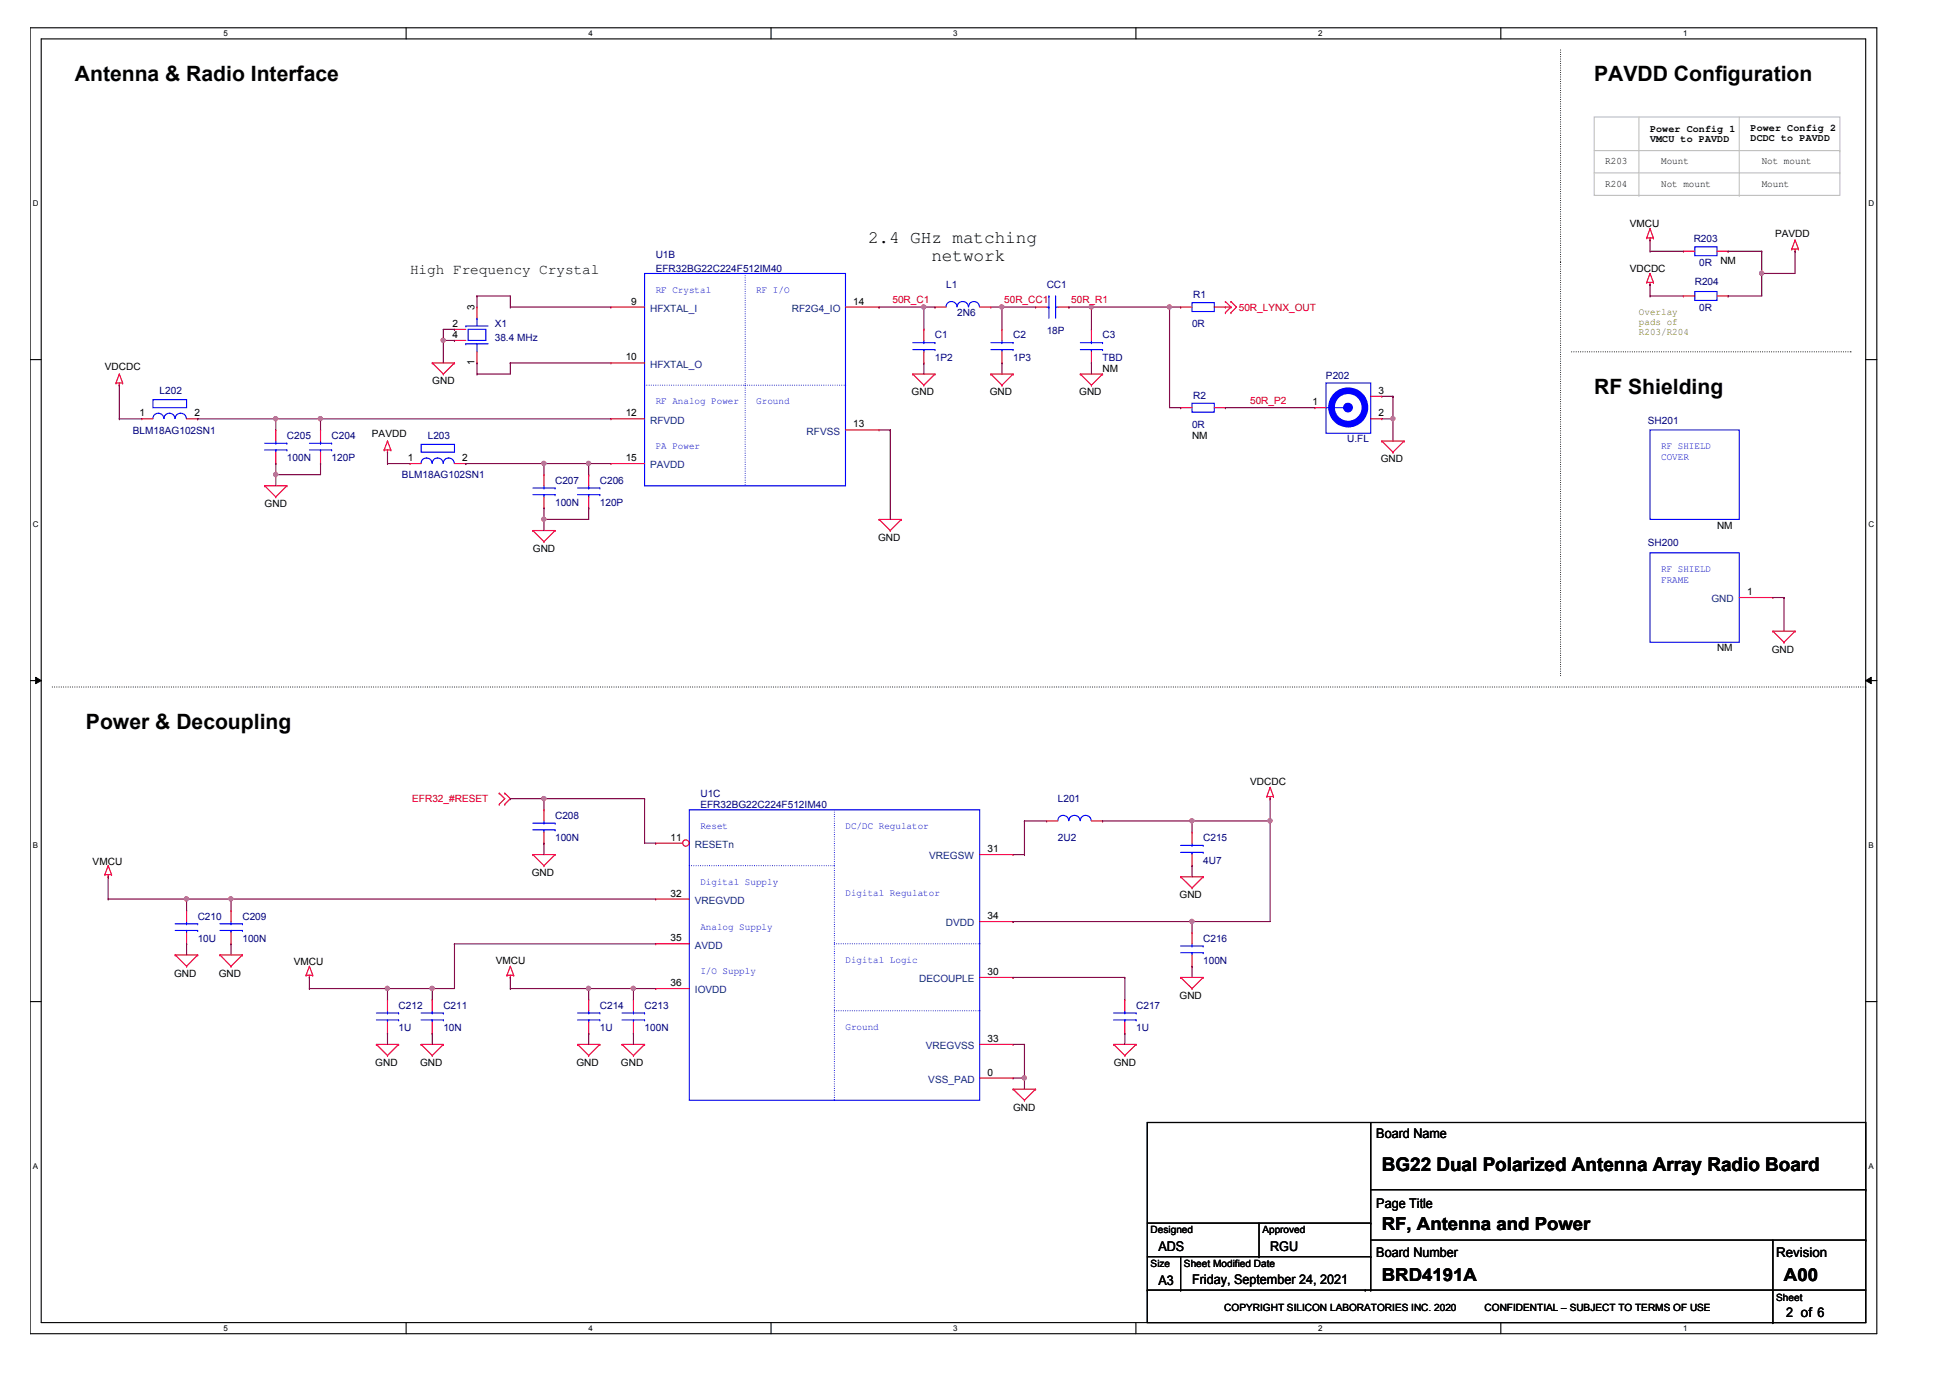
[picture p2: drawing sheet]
<svg xmlns="http://www.w3.org/2000/svg" width="297mm" height="210mm" viewBox="0 0 297 210" stroke-linecap="round" stroke-linejoin="round" font-family="sans-serif">
<path d="M4.6 4.2h281.3v199h-281.3zM6.3 5.9h277.9v195.6h-277.9z" fill="none" stroke="#000" stroke-width=".17"/>
<g fill="#fff">
<path d="M34 4.4h.7v1.4h-.7z"/>
<path d="M34 201.6h.7v1.4h-.7z"/>
</g>
<path d="M61.9 4.2v1.7M61.9 201.5v1.7" fill="none" stroke="#000" stroke-width=".17"/>
<g fill="#fff">
<path d="M89.6 4.4h.7v1.4h-.7z"/>
<path d="M89.6 201.6h.7v1.4h-.7z"/>
</g>
<path d="M117.4 4.2v1.7M117.4 201.5v1.7" fill="none" stroke="#000" stroke-width=".17"/>
<g fill="#fff">
<path d="M145.2 4.4h.7v1.4h-.7z"/>
<path d="M145.2 201.6h.7v1.4h-.7z"/>
</g>
<path d="M173 4.2v1.7M173 201.5v1.7" fill="none" stroke="#000" stroke-width=".17"/>
<g fill="#fff">
<path d="M200.8 4.4h.6v1.4h-.6z"/>
<path d="M200.8 201.6h.6v1.4h-.6z"/>
</g>
<path d="M228.6 4.2v1.7M228.6 201.5v1.7" fill="none" stroke="#000" stroke-width=".17"/>
<g fill="#fff">
<path d="M256.4 4.4h.6v1.4h-.6z"/>
<path d="M256.4 201.6h.6v1.4h-.6z"/>
<path d="M5 30.4h.9v1.3h-.9z"/>
<path d="M284.6 30.4h.9v1.3h-.9z"/>
<path d="M5 79.2h.9v1.4h-.9z"/>
<path d="M284.6 79.2h.9v1.4h-.9z"/>
</g>
<path d="M4.6 54.8h1.7M284.2 54.8h1.7" fill="none" stroke="#000" stroke-width=".17"/>
<g fill="#fff">
<path d="M5 128.1h.8v1.4h-.8z"/>
<path d="M284.6 128.1h.8v1.4h-.8z"/>
</g>
<path d="M4.6 103.7h1.7M284.2 103.7h1.7" fill="none" stroke="#000" stroke-width=".17"/>
<path d="M5.4 103.2l.9 .5-.9 .4zM284.2 103.7l.8-.5v.9z" fill="#000"/>
<path d="M5.4 103.2l.9 .5-.9 .4zM284.2 103.7l.8-.5v.9z" fill="none" stroke="#000" stroke-width=".15"/>
<g fill="#fff">
<path d="M5 177h.8v1.3h-.8z"/>
<path d="M284.6 177h.8v1.3h-.8z"/>
</g>
<g fill="none" stroke="#000" stroke-width=".17">
<path d="M4.6 152.6h1.7M284.2 152.6h1.7M174.8 171h109.4v30.5h-109.4zM208.8 171v25.5M174.8 196.5h.1M174.8 196.5h109.4M174.8 191.4h34M174.8 186.3h34M179.8 196.5h.1M179.8 191.4v5.1M191.8 191.4h.1M191.8 186.3v5.1"/>
<path d="M208 196.5h.1M208.8 196.5h.1M208.8 191.4h.1M208.8 186.3h.1M208.8 181.2h75.4M208.8 188.9h75.4M270.1 188.9v12.6M284.2 181.2h.1M284.2 188.9h.1M270.1 201.5h.1"/>
</g>
<path d="M237.7 7.6v32.4M237.7 40h.1M237.7 40v62.9M239.4 53.6h42.6M282 53.6h.1M8 104.6h276.2M237.7 102.9h.1M284.2 104.6h.1" fill="none" stroke="#000" stroke-width=".17" stroke-dasharray="0 .3"/>
<path d="M242.8 17.8h37.5v12h-37.5zM249.7 17.8v12M264.9 17.8v12M242.8 26.3h37.5M242.8 22.9h37.5M249.7 29.8h.1M264.9 29.8h.1M280.3 26.3h.1M280.3 22.9h.1" fill="none" stroke="#c0c0c0" stroke-width=".17"/>
<g fill="none" stroke="#f00" stroke-width=".17">
<path d="M250.8 36.2h.1M250.8 36.2h1.1M251.3 36.6h.1M251.3 34.8h.1M251.3 36.2v.4M251.3 34.8l-.5 1.4M251.3 34.8l.6 1.4M251.9 36.2h.1M272.9 37.9h.1M272.9 37.9h1.1M273.4 38.3h.1M273.4 36.6h.1"/>
<path d="M273.4 37.9v.4M273.4 36.6l.6 1.3M273.4 36.6l-.5 1.3M274 37.9h.1M17.7 58.3h.1M17.7 58.3h1M18.2 58.7h.1M18.2 57h.1M18.2 58.3v.4M18.2 57l-.5 1.3M18.2 57l.5 1.3M18.7 58.3h.1"/>
<path d="M65.8 55.3h.1M65.8 55.3h3.4M65.8 55.3l1.7 1.7M67.5 57h.1M69.2 55.3h.1M69.2 55.3l-1.7 1.7M139 57h.1M139 57h3.4M139 57l1.7 1.7M140.7 58.7h.1M140.7 50.2h.1M140.7 55.3h.1"/>
<path d="M140.7 50.2v1.7M140.7 53.6v1.7M142.4 57h.1M142.4 57l-1.7 1.7M150.9 57h.1M150.9 57h3.4M150.9 57l1.7 1.7M152.6 58.7h.1M154.3 57h.1M154.3 57l-1.7 1.7M164.6 57h.1M164.6 57h3.4"/>
<path d="M164.6 57l1.7 1.7M166.3 58.7h.1M168 57h.1M168 57l-1.7 1.7M186.7 45.9h.1M186.7 47.6h.1M186.7 45.9l.8 .9M186.7 46.8h.8M187.5 45.9h.1M187.5 47.6h.1M187.5 46.8h.1M187.5 45.9l.9 .9-.9 .8"/>
<path d="M187.5 46.8l-.8 .8M250.8 43h.1M250.8 43h1.1M251.3 43.3h.1M251.3 41.7h.1M251.3 43v.3M251.3 41.7l-.5 1.3M251.3 41.7l.6 1.3M251.9 43h.1M40.3 74h.1M40.3 74h3.4M40.3 74l1.7 1.7"/>
<path d="M42 75.7h.1M43.7 74h.1M43.7 74l-1.7 1.7M58.5 68.5h.1M58.5 68.5h1M59 68.9h.1M59 67.2h.1M59 68.5v.4M59 67.2l-.5 1.3M59 67.2l.5 1.3M59.5 68.5h.1M133.9 79.1h.1"/>
<path d="M133.9 79.1h3.4M133.9 79.1l1.7 1.7M137.3 79.1h.1M137.3 79.1l-1.7 1.7M210.5 67.2h.1M210.5 67.2h3.4M210.5 67.2l1.7 1.7M212.2 68.9h.1M213.9 67.2h.1M213.9 67.2l-1.7 1.7M81.2 80.8h.1M81.2 80.8h3.4"/>
<path d="M81.2 80.8l1.7 1.7M82.9 82.5h.1M84.6 80.8h.1M84.6 80.8l-1.7 1.7M135.6 80.8h.1M270.1 96.1h.1M270.1 96.1h3.3M270.1 96.1l1.7 1.7M271.8 97.8h.1M273.4 96.1h.1M273.4 96.1l-1.6 1.7M193.5 119.9h.1"/>
<path d="M193.5 119.9l-.5 1.4M193.5 119.9l.5 1.4M16 133.2h.1M16 133.2h1M16.5 133.6h.1M16.5 131.9h.1M16.5 133.2v.4M16.5 131.9l-.5 1.3M16.5 131.9l.5 1.3M17 133.2h.1M76 120.8h.1M76 122.5h.1"/>
<path d="M76 120.8l.9 .9-.9 .8M76.9 120.8h.1M76.9 122.5h.1M76.9 120.8l.8 .9-.8 .8M81.2 130.2h.1M81.2 130.2h3.4M81.2 130.2l1.7 1.7M82.9 131.9h.1M84.6 130.2h.1M84.6 130.2l-1.7 1.7M179.8 133.6h.1M179.8 133.6h3.5"/>
<path d="M179.8 133.6l1.8 1.7M181.6 135.3h.1M183.3 133.6h.1M183.3 133.6l-1.7 1.7M193 121.3h.1M193 121.3h1M193.5 121.7h.1M193.5 121.3v.4M194 121.3h.1M26.7 145.5h.1M26.7 145.5h3.4M26.7 145.5l1.7 1.7"/>
<path d="M28.4 147.2h.1M30.1 145.5h.1M30.1 145.5l-1.7 1.7M33.5 145.5h.1M33.5 145.5h3.4M33.5 145.5l1.7 1.7M35.2 147.2h.1M36.9 145.5h.1M36.9 145.5l-1.7 1.7M46.6 148.5h.1M46.6 148.5h1M47.1 148.9h.1"/>
<path d="M47.1 147.2h.1M47.1 148.5v.4M47.1 147.2l-.5 1.3M47.1 147.2l.5 1.3M47.6 148.5h.1M57.3 159.1h.1M57.3 159.1h3.4M57.3 159.1l1.7 1.7M60.7 159.1h.1M60.7 159.1l-1.7 1.7M64.1 159.1h.1M64.1 159.1h3.4"/>
<path d="M64.1 159.1l1.7 1.7M67.5 159.1h.1M67.5 159.1l-1.7 1.7M77.2 148.5h.1M77.2 148.5h1M77.7 148.9h.1M77.7 147.2h.1M77.7 148.5v.4M77.7 147.2l-.5 1.3M77.7 147.2l.5 1.3M78.2 148.5h.1M88 159.1h.1"/>
<path d="M88 159.1h3.4M88 159.1l1.7 1.7M91.4 159.1h.1M91.4 159.1l-1.7 1.7M94.8 159.1h.1M94.8 159.1h3.4M94.8 159.1l1.7 1.7M98.2 159.1h.1M98.2 159.1l-1.7 1.7M169.6 159.1h.1M169.6 159.1h3.5M169.6 159.1l1.7 1.7"/>
<path d="M173.1 159.1h.1M173.1 159.1l-1.8 1.7M179.8 148.9h.1M179.8 148.9h3.5M179.8 148.9l1.8 1.7M181.6 150.6h.1M183.3 148.9h.1M183.3 148.9l-1.7 1.7M59 160.8h.1M65.8 160.8h.1M89.7 160.8h.1M96.5 160.8h.1"/>
<path d="M154.3 165.9h.1M154.3 165.9h3.4M154.3 165.9l1.8 1.7M156.1 167.6h.1M157.7 165.9h.1M157.7 165.9l-1.6 1.7M171.3 160.8h.1"/>
</g>
<path d="M139 52.2h3.4M139 53.3h3.4M140.7 53.3h.1M140.7 52.2h.1M140.7 51.9v.3M140.7 53.3v.3M142.4 52.2h.1M142.4 53.3h.1M105 123.4h44.2v44.2h-44.2z" fill="none" stroke="#00f" stroke-width=".17"/>
<path d="M105 131.9h22.1M127.1 131.9h.1M127.1 123.4v44.2M127.1 154h22.1M127.1 143.8h22.1M149.2 154h.1M149.2 143.8h.1M127.1 167.6h.1" fill="none" stroke="#00f" stroke-width=".17" stroke-dasharray="0 .3"/>
<circle cx="104.5" cy="128.4" r=".49" fill="#fff"/>
<g fill="none" stroke="#f00" stroke-width=".17">
<path d="M69.2 50.2h.1M69.2 51.9h.1M69.2 50.2h1.8M69.2 51.9h1.8M72.7 46.8h.1M72.7 55.3h.1M72.7 46.8v1.7M72.7 53.6v1.7M21.6 63.8h.1M21.6 63.8h1.7M28.4 63.8h1.7M30.1 63.8h.1"/>
<path d="M42 65.5h.1M42 70.6h.1M42 65.5v1.7M42 68.9v1.7M62.5 70.6h.1M62.5 70.6h1.6M69.2 70.6h1.8M71 70.6h.1M82.9 72.3h.1M82.9 77.4h.1M82.9 72.3v1.7M82.9 75.7v1.7"/>
<path d="M89.7 72.3h.1M89.7 77.4h.1M89.7 72.3v1.7M89.7 75.7v1.7M179.8 62.1h.1M179.8 62.1h1.8M185 62.1h1.7M186.7 62.1h.1M35.2 138.7h.1M35.2 138.7v1.7M99.9 128.4h.1M99.9 136.9h.1"/>
<path d="M99.9 128.4h4.1M99.9 136.9h5.1M149.2 130.2h5.1M154.3 130.2h.1M35.2 143.8h.1M35.2 142.1v1.7M99.9 150.6h.1M99.9 143.8h.1M99.9 150.6h5.1M99.9 143.8h5.1M149.2 140.4h5.1M149.2 148.9h5.1"/>
<path d="M149.2 159.1h5.1M154.3 140.4h.1M154.3 148.9h.1M154.3 159.1h.1M181.6 142.1h.1M181.6 147.2h.1M181.6 142.1v1.7M181.6 145.5v1.7M149.2 164.2h5.1M154.3 164.2h.1"/>
<circle cx="104.5" cy="128.4" r=".49"/>
</g>
<g fill="none" stroke="#00f" stroke-width=".17">
<path d="M71 49.7h.1M71 52.4h.1M71 49.7h3.4M71 52.4h3.4M71.3 50.2h2.7v1.7h-2.7zM72.7 48.5h.1M72.7 52.4h.1M72.7 48.5v1.2M72.7 52.4v1.2M23.3 60.9h5.1v1.2h-5.1zM23.3 63.8a.83 .83 0 0 1 .8-.9 .83 .83 0 0 1 .8 .9M25 63.8a.83 .83 0 0 1 .8-.9 .83 .83 0 0 1 .8 .9"/>
<path d="M26.7 63.8a.85 .85 0 0 1 .8-.9 .85 .85 0 0 1 .9 .9M40.3 67.5h3.4M40.3 68.5h3.4M42 68.5h.1M42 67.5h.1M42 67.2v.3M42 68.5v.4M43.7 67.5h.1M43.7 68.5h.1M64.1 67.7h5.1v1.2h-5.1zM64.1 70.6a.83 .83 0 0 1 .9-.8 .83 .83 0 0 1 .8 .8M65.8 70.6a.83 .83 0 0 1 .9-.8 .83 .83 0 0 1 .8 .8"/>
<path d="M67.5 70.6a.83 .83 0 0 1 .9-.8 .83 .83 0 0 1 .8 .8M81.2 74.3h3.4M81.2 75.4h3.4M82.9 75.4h.1M82.9 74.3h.1M82.9 74v.3M82.9 75.4v.3M84.6 74.3h.1M84.6 75.4h.1M88 74.3h3.4M88 75.4h3.4M89.7 75.4h.1"/>
<path d="M89.7 74.3h.1M89.7 74v.3M89.7 75.4v.3M91.4 74.3h.1M91.4 75.4h.1M181.6 61.4h3.4v1.4h-3.4zM33.5 140.7h3.4M33.5 141.7h3.4M35.2 141.7h.1M35.2 140.7h.1M35.2 140.4v.3M35.2 141.7v.4"/>
<path d="M36.9 140.7h.1M36.9 141.7h.1M179.8 144.1h3.5M179.8 145.1h3.5M181.6 145.1h.1M181.6 144.1h.1M181.6 143.8v.3M181.6 145.1v.4M183.3 144.1h.1M183.3 145.1h.1"/>
</g>
<circle cx="205.4" cy="62.1" r="2.55" fill="none" stroke="#00f" stroke-width="1"/>
<circle cx="205.3" cy="62.1" r=".66" fill="#00f"/>
<g fill="none" stroke="#00f" stroke-width=".17">
<path d="M202 58.3h6.8v7.7h-6.8zM202 62.1h2.7M204.7 62.1h.1"/>
<circle cx="205.3" cy="62.1" r=".66"/>
</g>
<path d="M205 64.6h.7v.4h-.7z" fill-rule="evenodd" fill="#00f"/>
<path d="M205 64.6h.7v.4h-.7z" fill="none" stroke="#00f" stroke-width=".17"/>
<path d="M205 59.2h.7v.3h-.7z" fill-rule="evenodd" fill="#00f"/>
<g fill="none" stroke="#00f" stroke-width=".17">
<path d="M258.2 37.6h3.3v1.3h-3.3zM98.2 41.7h30.6v32.3h-30.6zM144.1 46.7a.83 .83 0 0 1 .8-.8 .83 .83 0 0 1 .9 .8M145.8 46.7a.85 .85 0 0 1 .9-.8 .85 .85 0 0 1 .8 .8M147.5 46.7a.83 .83 0 0 1 .9-.8 .83 .83 0 0 1 .8 .8M150.9 52.2h3.4M150.9 53.3h3.4M152.6 53.3h.1M152.6 52.2h.1M152.6 51.9v.3M152.6 53.3v.3M154.3 52.2h.1"/>
<path d="M154.3 53.3h.1M159.4 46.8h.4M159.8 45.1h.1M159.8 46.8h.1M159.8 45.1v3.4M160.8 45.1h.1M160.8 46.8h.1M160.8 45.1v3.4M160.8 46.8h.3M164.6 52.2h3.4M164.6 53.3h3.4M166.3 53.3h.1"/>
<path d="M166.3 52.2h.1M166.3 51.9v.3M166.3 53.3v.3M168 52.2h.1M168 53.3h.1M181.6 46.1h3.4v1.4h-3.4zM205 59.2h.7v.3h-.7zM258.2 44.4h3.3v1.4h-3.3zM47.1 67.5h3.4M47.1 68.5h3.4M48.8 68.5h.1M48.8 67.5h.1"/>
<path d="M48.8 67.2v.3M48.8 68.5v.4M50.5 67.5h.1M50.5 68.5h.1M251.3 65.5h13.6v13.6h-13.6zM251.3 84.2h13.6v13.6h-13.6zM81.2 125.4h3.4M81.2 126.4h3.4M82.9 126.4h.1M82.9 125.4h.1M82.9 125.1v.3M82.9 126.4v.3"/>
<path d="M84.6 125.4h.1M84.6 126.4h.1M161.1 125a.83 .83 0 0 1 .9-.8 .83 .83 0 0 1 .8 .8M162.8 125a.85 .85 0 0 1 .9-.8 .85 .85 0 0 1 .8 .8M164.6 125a.83 .83 0 0 1 .8-.8 .83 .83 0 0 1 .8 .8M179.8 128.8h3.5M179.8 129.8h3.5M181.6 129.8h.1M181.6 128.8h.1M181.6 128.4v.4M181.6 129.8v.4M183.3 128.8h.1"/>
<path d="M183.3 129.8h.1M26.7 140.7h3.4M26.7 141.7h3.4M28.4 141.7h.1M28.4 140.7h.1M28.4 140.4v.3M28.4 141.7v.4M30.1 140.7h.1M30.1 141.7h.1M57.3 154.3h3.4M57.3 155.4h3.4M59 155.4h.1"/>
<path d="M59 154.3h.1M59 154v.3M59 155.4v.3M60.7 154.3h.1M60.7 155.4h.1M64.1 154.3h3.4M64.1 155.4h3.4M65.8 155.4h.1M65.8 154.3h.1M65.8 154v.3M65.8 155.4v.3M67.5 154.3h.1"/>
<path d="M67.5 155.4h.1M88 154.3h3.4M88 155.4h3.4M89.7 155.4h.1M89.7 154.3h.1M89.7 154v.3M89.7 155.4v.3M91.4 154.3h.1M91.4 155.4h.1M94.8 154.3h3.4M94.8 155.4h3.4M96.5 155.4h.1"/>
<path d="M96.5 154.3h.1M96.5 154v.3M96.5 155.4v.3M98.2 154.3h.1M98.2 155.4h.1M169.6 154.3h3.5M169.6 155.4h3.5M171.3 155.4h.1M171.3 154.3h.1M171.3 154v.3M171.3 155.4v.3M173.1 154.3h.1"/>
<path d="M173.1 155.4h.1"/>
</g>
<g fill="none" stroke="#f00" stroke-width=".17">
<path d="M256.4 38.3h.1M256.4 38.3h1.8M261.5 38.3h1.7M263.2 38.3h.1M93.1 46.8h.1M93.1 55.3h.1M93.1 46.8h5.1M93.1 55.3h5.1M128.8 46.8h5.1M133.9 46.8h.1M142.4 46.8h.1M142.4 46.8h1.7"/>
<path d="M149.2 46.8h1.7M150.9 46.8h.1M152.6 50.2h.1M152.6 55.3h.1M152.6 50.2v1.7M152.6 53.6v1.7M157.7 46.8h.1M157.7 46.8h1.7M161.1 46.8h1.7M162.8 46.8h.1M166.3 50.2h.1M166.3 55.3h.1"/>
<path d="M166.3 50.2v1.7M166.3 53.6v1.7M179.8 46.8h.1M179.8 46.8h1.8M185 46.8h1.7M186.7 46.8h.1M256.4 45.1h.1M256.4 45.1h1.8M261.5 45.1h1.7M263.2 45.1h.1M48.8 65.5h.1M48.8 70.6h.1"/>
<path d="M48.8 65.5v1.7M48.8 68.9v1.7M93.1 63.8h.1M93.1 70.6h.1M93.1 63.8h5.1M93.1 70.6h5.1M128.8 65.5h5.1M133.9 65.5h.1M200.3 62.1h.1M200.3 62.1h1.7M208.8 60.4h1.7M208.8 63.8h1.7"/>
<path d="M210.5 60.4h.1M210.5 63.8h.1M264.9 91h5.2M270.1 91h.1M28.4 138.7h.1M28.4 138.7v1.7M82.9 123.4h.1M82.9 128.4h.1M82.9 123.4v1.7M82.9 126.7v1.7M159.4 125.1h.1M159.4 125.1h1.7"/>
<path d="M166.3 125.1h1.7M168 125.1h.1M181.6 126.7h.1M181.6 131.9h.1M181.6 126.7v1.7M181.6 130.2v1.7M28.4 143.8h.1M28.4 142.1v1.7M59 152.3h.1M59 157.4h.1M59 152.3v1.7M59 155.7v1.7"/>
<path d="M65.8 152.3h.1M65.8 157.4h.1M65.8 152.3v1.7M65.8 155.7v1.7M89.7 152.3h.1M89.7 157.4h.1M89.7 152.3v1.7M89.7 155.7v1.7M96.5 152.3h.1M96.5 157.4h.1M96.5 152.3v1.7M96.5 155.7v1.7"/>
<path d="M171.3 152.3h.1M171.3 157.4h.1M171.3 152.3v1.7M171.3 155.7v1.7"/>
</g>
<path d="M98.2 58.7h15.3M113.5 41.7v32.3M113.5 58.7h.1M113.5 58.7h15.3M128.8 58.7h.1M113.5 74h.1" fill="none" stroke="#00f" stroke-width=".17" stroke-dasharray="0 .3"/>
<g fill="none" stroke="#800040" stroke-width=".17">
<path d="M67.5 51.9h1.7M69.2 51.9h.1M72.7 45.1h.1M72.7 45.1h5M77.7 45.1h.1M77.7 45.1v1.7M156.1 125.1h.1M156.1 125.1h3.3M154.3 148.9h.1M154.3 148.9h17M171.3 157.4h.1M171.3 148.9h.1"/>
<path d="M171.3 148.9v3.4M171.3 157.4v1.7"/>
</g>
<circle cx="67.5" cy="51.8" r=".32" fill="#f0f"/>
<circle cx="67.5" cy="51.8" r=".32" fill="none" stroke="#f0f" stroke-width=".17"/>
<g fill="none" stroke="#800040" stroke-width=".17">
<path d="M67.5 50.2h.1M67.5 51.9h.1M67.5 50.2v5.1M67.5 50.2h1.7M69.2 50.2h.1M72.7 45.1h.1M72.7 55.3h.1M72.7 57h.1M72.7 45.1v1.7M72.7 55.3v1.7M77.7 55.3h.1M77.7 55.3v1.7h-5"/>
<path d="M16.5 136.9h.1M16.5 136.9h18.7M28.4 136.9h.1"/>
</g>
<circle cx="28.4" cy="136.9" r=".32" fill="#f0f"/>
<circle cx="28.4" cy="136.9" r=".32" fill="none" stroke="#f0f" stroke-width=".17"/>
<path d="M47.1 150.6h.1M47.1 150.6h11.9" fill="none" stroke="#800040" stroke-width=".17"/>
<circle cx="59" cy="150.6" r=".32" fill="#f0f"/>
<circle cx="59" cy="150.6" r=".32" fill="none" stroke="#f0f" stroke-width=".17"/>
<path d="M89.7 150.6h.1M89.7 150.6h6.8" fill="none" stroke="#800040" stroke-width=".17"/>
<circle cx="96.5" cy="150.6" r=".32" fill="#f0f"/>
<circle cx="96.5" cy="150.6" r=".32" fill="none" stroke="#f0f" stroke-width=".17"/>
<circle cx="89.7" cy="150.6" r=".32" fill="#f0f"/>
<circle cx="89.7" cy="150.6" r=".32" fill="none" stroke="#f0f" stroke-width=".17"/>
<path d="M82.9 79.1h.1M82.9 79.1h6.8M82.9 128.4h.1M82.9 121.7h.1M82.9 128.4v1.8M82.9 121.7h15.3M98.2 128.4h1.7M99.9 128.4h.1M77.7 150.6h.1M77.7 150.6h12" fill="none" stroke="#800040" stroke-width=".17"/>
<circle cx="82.8" cy="121.6" r=".32" fill="#f0f"/>
<circle cx="82.8" cy="121.6" r=".32" fill="none" stroke="#f0f" stroke-width=".17"/>
<path d="M42 72.3h.1M42 72.3h6.8M82.9 121.7h.1M82.9 121.7v1.7M98.2 121.7h.1M98.2 121.7v6.7" fill="none" stroke="#800040" stroke-width=".17"/>
<circle cx="42" cy="72.3" r=".32" fill="#f0f"/>
<circle cx="42" cy="72.3" r=".32" fill="none" stroke="#f0f" stroke-width=".17"/>
<g fill="none" stroke="#800040" stroke-width=".17">
<path d="M42 70.6h.1M42 72.3h.1M42 70.6v3.4M48.8 70.6h.1M48.8 70.6v1.7M270.1 91h1.7M271.8 91h.1M271.8 91v5.1M154.3 130.2h1.8M156.1 125.1h.1M156.1 130.2h.1M156.1 125.1v5.1"/>
<path d="M181.6 125.1h.1M181.6 125.1v1.6M181.6 125.1h11.9M69.2 143.8h.1M69.2 143.8h30.7M69.2 143.8v6.8"/>
</g>
<circle cx="193.5" cy="125" r=".32" fill="#f0f"/>
<circle cx="193.5" cy="125" r=".32" fill="none" stroke="#f0f" stroke-width=".17"/>
<circle cx="181.6" cy="125" r=".32" fill="#f0f"/>
<circle cx="181.6" cy="125" r=".32" fill="none" stroke="#f0f" stroke-width=".17"/>
<path d="M133.9 65.5h1.7M135.6 65.5h.1M181.6 140.4h.1M181.6 140.4h11.9" fill="none" stroke="#800040" stroke-width=".17"/>
<circle cx="181.6" cy="140.4" r=".32" fill="#f0f"/>
<circle cx="181.6" cy="140.4" r=".32" fill="none" stroke="#f0f" stroke-width=".17"/>
<path d="M16.5 133.6h.1M16.5 133.6v3.3M35.2 136.9h.1M35.2 136.9h64.7M77.7 121.7h.1M77.7 121.7h5.2M168 125.1h.1M168 125.1h13.6M35.2 143.8h.1M35.2 143.8v1.7" fill="none" stroke="#800040" stroke-width=".17"/>
<circle cx="35.2" cy="136.9" r=".32" fill="#f0f"/>
<circle cx="35.2" cy="136.9" r=".32" fill="none" stroke="#f0f" stroke-width=".17"/>
<path d="M28.4 136.9h.1M28.4 136.9v1.8M35.2 136.9h.1M35.2 136.9v1.8M65.8 150.6h.1M65.8 150.6h3.4M156.1 164.2h.1M156.1 164.2v1.7" fill="none" stroke="#800040" stroke-width=".17"/>
<circle cx="156" cy="164.2" r=".32" fill="#f0f"/>
<circle cx="156" cy="164.2" r=".32" fill="none" stroke="#f0f" stroke-width=".17"/>
<g fill="none" stroke="#800040" stroke-width=".17">
<path d="M48.8 63.8h.1M48.8 63.8h44.3M193.5 125.1h.1M193.5 121.7h.1M193.5 121.7v18.7M154.3 140.4h.1M154.3 159.1h1.8M154.3 140.4h27.3M156.1 159.1h.1M156.1 159.1v5.1M181.6 147.2h.1M181.6 147.2v1.7"/>
<path d="M154.3 164.2h1.8M156.1 164.2h.1"/>
</g>
<circle cx="48.8" cy="63.8" r=".32" fill="#f0f"/>
<circle cx="48.8" cy="63.8" r=".32" fill="none" stroke="#f0f" stroke-width=".17"/>
<path d="M18.2 58.7h.1M18.2 58.7v5.1M42 63.8h.1M42 63.8h6.8M42 63.8v1.7M48.8 63.8h.1M48.8 63.8v1.7M59 68.9h.1M59 68.9v1.7M82.9 77.4h.1M82.9 79.1h.1M82.9 77.4v3.4" fill="none" stroke="#800040" stroke-width=".17"/>
<circle cx="82.8" cy="79.1" r=".32" fill="#f0f"/>
<circle cx="82.8" cy="79.1" r=".32" fill="none" stroke="#f0f" stroke-width=".17"/>
<path d="M82.9 70.6h.1M82.9 70.6h6.8M89.7 70.6h.1M89.7 70.6v1.7" fill="none" stroke="#800040" stroke-width=".17"/>
<circle cx="89.7" cy="70.6" r=".32" fill="#f0f"/>
<circle cx="89.7" cy="70.6" r=".32" fill="none" stroke="#f0f" stroke-width=".17"/>
<path d="M82.9 70.6h.1M82.9 70.6v1.7M89.7 77.4h.1M89.7 77.4v1.7M28.4 143.8h.1M28.4 143.8v1.7M59 150.6h.1M59 150.6h6.8" fill="none" stroke="#800040" stroke-width=".17"/>
<circle cx="65.8" cy="150.6" r=".32" fill="#f0f"/>
<circle cx="65.8" cy="150.6" r=".32" fill="none" stroke="#f0f" stroke-width=".17"/>
<g fill="none" stroke="#800040" stroke-width=".17">
<path d="M18.2 63.8h.1M18.2 63.8h3.4M30.1 63.8h.1M30.1 63.8h11.9M89.7 70.6h.1M89.7 70.6h3.4M47.1 148.9h.1M47.1 148.9v1.7M59 150.6h.1M59 150.6v1.7M65.8 150.6h.1M65.8 157.4h.1"/>
<path d="M65.8 150.6v1.7M65.8 157.4v1.7M77.7 148.9h.1M77.7 148.9v1.7M89.7 157.4h.1M89.7 150.6h.1M89.7 150.6v1.7M89.7 157.4v1.7M181.6 140.4h.1M181.6 140.4v1.7"/>
</g>
<circle cx="42" cy="63.8" r=".32" fill="#f0f"/>
<circle cx="42" cy="63.8" r=".32" fill="none" stroke="#f0f" stroke-width=".17"/>
<path d="M59 70.6h.1M59 70.6h3.5M71 70.6h.1M71 70.6h11.9" fill="none" stroke="#800040" stroke-width=".17"/>
<circle cx="82.8" cy="70.6" r=".32" fill="#f0f"/>
<circle cx="82.8" cy="70.6" r=".32" fill="none" stroke="#f0f" stroke-width=".17"/>
<path d="M133.9 46.8h.1M133.9 46.8h8.5M142.4 46.8h.1M178.2 46.8h.1M178.2 46.8v15.3h1.6M179.8 62.1h.1" fill="none" stroke="#800040" stroke-width=".17"/>
<circle cx="178.1" cy="46.8" r=".32" fill="#f0f"/>
<circle cx="178.1" cy="46.8" r=".32" fill="none" stroke="#f0f" stroke-width=".17"/>
<g fill="none" stroke="#800040" stroke-width=".17">
<path d="M140.7 55.3h.1M140.7 55.3v1.7M150.9 46.8h1.7M152.6 55.3h.1M152.6 46.8h.1M152.6 46.8v3.4M152.6 55.3v1.7M178.2 46.8h1.6M179.8 46.8h.1M186.7 62.1h.1M186.7 62.1h13.6M210.5 60.4h1.7"/>
<path d="M210.5 63.8h1.7M212.2 60.4h.1M212.2 63.8h.1M212.2 60.4v6.8"/>
</g>
<circle cx="212.2" cy="63.8" r=".32" fill="#f0f"/>
<circle cx="212.2" cy="63.8" r=".32" fill="none" stroke="#f0f" stroke-width=".17"/>
<path d="M140.7 46.8h.1M140.7 46.8v3.4" fill="none" stroke="#800040" stroke-width=".17"/>
<circle cx="140.7" cy="46.8" r=".32" fill="#f0f"/>
<circle cx="140.7" cy="46.8" r=".32" fill="none" stroke="#f0f" stroke-width=".17"/>
<path d="M152.6 46.8h.1M152.6 46.8h5.1" fill="none" stroke="#800040" stroke-width=".17"/>
<circle cx="152.6" cy="46.8" r=".32" fill="#f0f"/>
<circle cx="152.6" cy="46.8" r=".32" fill="none" stroke="#f0f" stroke-width=".17"/>
<path d="M162.8 46.8h.1M162.8 46.8h3.5" fill="none" stroke="#800040" stroke-width=".17"/>
<circle cx="166.2" cy="46.8" r=".32" fill="#f0f"/>
<circle cx="166.2" cy="46.8" r=".32" fill="none" stroke="#f0f" stroke-width=".17"/>
<g fill="none" stroke="#800040" stroke-width=".17">
<path d="M251.3 36.6h.1M251.3 38.3h.1M251.3 36.6v1.7M251.3 38.3h5.1M273.4 38.3h.1M273.4 38.3v3.4h-5M251.3 45.1h.1M251.3 43.3h.1M251.3 43.3v1.8M251.3 45.1h5.1M268.4 41.7h.1M268.4 41.7v3.4"/>
<path d="M96.5 150.6h.1M96.5 150.6h3.4M96.5 150.6v1.7"/>
</g>
<circle cx="268.3" cy="41.6" r=".32" fill="#f0f"/>
<circle cx="268.3" cy="41.6" r=".32" fill="none" stroke="#f0f" stroke-width=".17"/>
<g fill="none" stroke="#800040" stroke-width=".17">
<path d="M263.2 38.3h.1M263.2 38.3h5.2M268.4 38.3h.1M268.4 38.3v3.4M77.7 46.8h.1M77.7 55.3h.1M77.7 46.8h15.4M77.7 55.3h15.4M166.3 55.3h.1M166.3 46.8h.1M166.3 46.8h11.9M166.3 46.8v3.4"/>
<path d="M166.3 55.3v1.7M263.2 45.1h.1M263.2 45.1h5.2M135.6 65.5h.1M135.6 65.5v13.6M181.6 131.9h.1M181.6 131.9v1.7M59 157.4h.1M59 157.4v1.7M96.5 157.4h.1M96.5 157.4v1.7"/>
</g>
<circle cx="67.5" cy="51.8" r=".32" fill="#f0f"/>
<circle cx="67.5" cy="51.8" r=".32" fill="none" stroke="#f0f" stroke-width=".17"/>
<circle cx="28.4" cy="136.9" r=".32" fill="#f0f"/>
<circle cx="28.4" cy="136.9" r=".32" fill="none" stroke="#f0f" stroke-width=".17"/>
<circle cx="59" cy="150.6" r=".32" fill="#f0f"/>
<circle cx="59" cy="150.6" r=".32" fill="none" stroke="#f0f" stroke-width=".17"/>
<circle cx="96.5" cy="150.6" r=".32" fill="#f0f"/>
<circle cx="96.5" cy="150.6" r=".32" fill="none" stroke="#f0f" stroke-width=".17"/>
<circle cx="89.7" cy="150.6" r=".32" fill="#f0f"/>
<circle cx="89.7" cy="150.6" r=".32" fill="none" stroke="#f0f" stroke-width=".17"/>
<circle cx="82.8" cy="121.6" r=".32" fill="#f0f"/>
<circle cx="82.8" cy="121.6" r=".32" fill="none" stroke="#f0f" stroke-width=".17"/>
<circle cx="42" cy="72.3" r=".32" fill="#f0f"/>
<circle cx="42" cy="72.3" r=".32" fill="none" stroke="#f0f" stroke-width=".17"/>
<circle cx="193.5" cy="125" r=".32" fill="#f0f"/>
<circle cx="193.5" cy="125" r=".32" fill="none" stroke="#f0f" stroke-width=".17"/>
<circle cx="181.6" cy="125" r=".32" fill="#f0f"/>
<circle cx="181.6" cy="125" r=".32" fill="none" stroke="#f0f" stroke-width=".17"/>
<circle cx="181.6" cy="140.4" r=".32" fill="#f0f"/>
<circle cx="181.6" cy="140.4" r=".32" fill="none" stroke="#f0f" stroke-width=".17"/>
<circle cx="35.2" cy="136.9" r=".32" fill="#f0f"/>
<circle cx="35.2" cy="136.9" r=".32" fill="none" stroke="#f0f" stroke-width=".17"/>
<circle cx="156" cy="164.2" r=".32" fill="#f0f"/>
<circle cx="156" cy="164.2" r=".32" fill="none" stroke="#f0f" stroke-width=".17"/>
<circle cx="48.8" cy="63.8" r=".32" fill="#f0f"/>
<circle cx="48.8" cy="63.8" r=".32" fill="none" stroke="#f0f" stroke-width=".17"/>
<circle cx="82.8" cy="79.1" r=".32" fill="#f0f"/>
<circle cx="82.8" cy="79.1" r=".32" fill="none" stroke="#f0f" stroke-width=".17"/>
<circle cx="89.7" cy="70.6" r=".32" fill="#f0f"/>
<circle cx="89.7" cy="70.6" r=".32" fill="none" stroke="#f0f" stroke-width=".17"/>
<circle cx="65.8" cy="150.6" r=".32" fill="#f0f"/>
<circle cx="65.8" cy="150.6" r=".32" fill="none" stroke="#f0f" stroke-width=".17"/>
<circle cx="42" cy="63.8" r=".32" fill="#f0f"/>
<circle cx="42" cy="63.8" r=".32" fill="none" stroke="#f0f" stroke-width=".17"/>
<circle cx="82.8" cy="70.6" r=".32" fill="#f0f"/>
<circle cx="82.8" cy="70.6" r=".32" fill="none" stroke="#f0f" stroke-width=".17"/>
<circle cx="178.1" cy="46.8" r=".32" fill="#f0f"/>
<circle cx="178.1" cy="46.8" r=".32" fill="none" stroke="#f0f" stroke-width=".17"/>
<circle cx="212.2" cy="63.8" r=".32" fill="#f0f"/>
<circle cx="212.2" cy="63.8" r=".32" fill="none" stroke="#f0f" stroke-width=".17"/>
<circle cx="140.7" cy="46.8" r=".32" fill="#f0f"/>
<circle cx="140.7" cy="46.8" r=".32" fill="none" stroke="#f0f" stroke-width=".17"/>
<circle cx="152.6" cy="46.8" r=".32" fill="#f0f"/>
<circle cx="152.6" cy="46.8" r=".32" fill="none" stroke="#f0f" stroke-width=".17"/>
<circle cx="166.2" cy="46.8" r=".32" fill="#f0f"/>
<circle cx="166.2" cy="46.8" r=".32" fill="none" stroke="#f0f" stroke-width=".17"/>
<circle cx="268.3" cy="41.6" r=".32" fill="#f0f"/>
<circle cx="268.3" cy="41.6" r=".32" fill="none" stroke="#f0f" stroke-width=".17"/>
<g font-size="3.2">
<text x="11.4" y="12.3">Antenna &amp; Radio Interface</text>
<text x="242.8" y="12.3">PAVDD Configuration</text>
<text x="242.8" y="59.9">RF Shielding</text>
<text x="13.1" y="111">Power &amp; Decoupling</text>
</g>
<text font-size="2.9" x="210.5" y="178.4">BG22 Dual Polarized Antenna Array Radio Board</text>
<g font-size="2.7">
<text x="132.2" y="37">2.4 GHz matching</text>
<text x="141.9" y="39.7">network</text>
<text x="210.5" y="187.3">RF, Antenna and Power</text>
<text x="210.5" y="195.2">BRD4191A</text>
<text x="271.8" y="195.2">A00</text>
</g>
<text font-size="2.2" x="62.5" y="41.8">High Frequency Crystal</text>
<g font-size="2">
<text x="209.6" y="173.4">Board Name</text>
<text x="209.6" y="184">Page Title</text>
<text x="176.5" y="190.6">ADS</text>
<text x="193.5" y="190.6">RGU</text>
<text x="209.6" y="191.5">Board Number</text>
<text x="270.6" y="191.5">Revision</text>
<text x="176.5" y="195.7">A3</text>
<text x="181.6" y="195.5">Friday, September 24, 2021</text>
<text x="272.1" y="200.7">2 of 6</text>
</g>
<g font-size="1.5">
<text x="251.3" y="20.2">Power Config 1</text>
<text x="251.3" y="21.7">VMCU to PAVDD</text>
<text x="266.7" y="20">Power Config 2</text>
<text x="266.7" y="21.5">DCDC to PAVDD</text>
<text x="244.5" y="28.4">R204</text>
<text x="244.5" y="25">R203</text>
<text x="253" y="28.4">Not mount</text>
<text x="253" y="25">Mount</text>
<text x="268.4" y="25">Not mount</text>
<text x="268.4" y="28.4">Mount</text>
<text x="248.3" y="34.5">VMCU</text>
<text x="248.3" y="41.4">VDCDC</text>
<text x="262.1" y="40.2">NM</text>
<text x="270.4" y="36.1">PAVDD</text>
<text x="72.3" y="47.3" transform="rotate(-90 72.3 47.3)">3</text>
<text x="96.2" y="46.4">9</text>
<text x="130" y="46.4">14</text>
<text x="68.9" y="49.8">2</text>
<text x="68.9" y="51.5">4</text>
<text x="16" y="56.3">VDCDC</text>
<text x="65.8" y="58.5">GND</text>
<text x="72.3" y="55.6" transform="rotate(-90 72.3 55.6)">1</text>
<text x="95.3" y="54.9">10</text>
<text x="168" y="56.7">NM</text>
<text x="210" y="60">3</text>
<text x="21.3" y="63.4">1</text>
<text x="29.6" y="63.4">2</text>
<text x="95.3" y="63.4">12</text>
<text x="130" y="65.1">13</text>
<text x="138.9" y="60.2">GND</text>
<text x="150.8" y="60.2">GND</text>
<text x="164.4" y="60.2">GND</text>
<text x="200" y="61.7">1</text>
<text x="210" y="63.4">2</text>
<text x="56.7" y="66.5">PAVDD</text>
<text x="62.1" y="70.2">1</text>
<text x="70.4" y="70.2">2</text>
<text x="95.3" y="70.2">15</text>
<text x="181.6" y="66.9">NM</text>
<text x="210.3" y="70.4">GND</text>
<text x="40.3" y="77.3">GND</text>
<text x="133.7" y="82.4">GND</text>
<text x="261.5" y="80.5">NM</text>
<text x="81.2" y="84.1">GND</text>
<text x="266.1" y="90.6">1</text>
<text x="261.5" y="99.2">NM</text>
<text x="269.9" y="99.4">GND</text>
<text x="190.4" y="119.6">VDCDC</text>
<text x="14.1" y="131.7">VMCU</text>
<text x="102.1" y="128.1">11</text>
<text x="150.4" y="129.8">31</text>
<text x="81" y="133.4">GND</text>
<text x="102.1" y="136.6">32</text>
<text x="179.7" y="136.8">GND</text>
<text x="102.1" y="143.4">35</text>
<text x="150.4" y="140">34</text>
<text x="26.5" y="148.8">GND</text>
<text x="33.3" y="148.8">GND</text>
<text x="44.8" y="147">VMCU</text>
<text x="75.5" y="146.9">VMCU</text>
<text x="150.4" y="148.5">30</text>
<text x="102.1" y="150.2">36</text>
<text x="179.7" y="152.1">GND</text>
<text x="150.4" y="158.7">33</text>
<text x="57.2" y="162.3">GND</text>
<text x="64" y="162.3">GND</text>
<text x="87.8" y="162.3">GND</text>
<text x="94.6" y="162.3">GND</text>
<text x="150.4" y="163.8">0</text>
<text x="169.6" y="162.3">GND</text>
<text x="154.3" y="169.2">GND</text>
<text x="175.3" y="187.9">Designed</text>
<text x="192.3" y="187.9">Approved</text>
<text x="175.3" y="193">Size</text>
<text x="180.4" y="193">Sheet Modified Date</text>
<text x="186.5" y="199.6">COPYRIGHT SILICON LABORATORIES INC. 2020</text>
<text x="226.1" y="199.6">CONFIDENTIAL – SUBJECT TO TERMS OF USE</text>
<text x="270.6" y="198.2">Sheet</text>
</g>
<g font-size="1.5" fill="#000080">
<text x="99.9" y="39.3">U1B</text>
<text x="99.9" y="41.4">EFR32BG22C224F512IM40</text>
<text x="258" y="36.9">R203</text>
<text x="258.8" y="40.5">0R</text>
<text x="144.1" y="43.9">L1</text>
<text x="159.4" y="43.9">CC1</text>
<text x="181.8" y="45.4">R1</text>
<text x="258.2" y="43.4">R204</text>
<text x="258.8" y="47.3">0R</text>
<text x="75.4" y="49.9">X1</text>
<text x="75.4" y="51.9">38.4 MHz</text>
<text x="142.4" y="51.6">C1</text>
<text x="145.8" y="48.2">2N6</text>
<text x="154.3" y="51.6">C2</text>
<text x="159.4" y="50.9">18P</text>
<text x="168" y="51.6">C3</text>
<text x="181.6" y="49.9">0R</text>
<text x="142.4" y="55">1P2</text>
<text x="154.3" y="55">1P3</text>
<text x="168" y="55">TBD</text>
<text x="202" y="57.7">P202</text>
<text x="24.3" y="60.1">L202</text>
<text x="181.6" y="65.2">0R</text>
<text x="181.8" y="60.7">R2</text>
<text x="251" y="64.5">SH201</text>
<text x="20.2" y="66">BLM18AG102SN1</text>
<text x="43.7" y="66.9">C205</text>
<text x="43.7" y="70.3">100N</text>
<text x="50.5" y="66.9">C204</text>
<text x="50.5" y="70.3">120P</text>
<text x="65.2" y="66.9">L203</text>
<text x="205.2" y="67.4">U.FL</text>
<text x="61.2" y="72.9">BLM18AG102SN1</text>
<text x="84.6" y="73.7">C207</text>
<text x="84.6" y="77.1">100N</text>
<text x="91.4" y="73.7">C206</text>
<text x="91.4" y="77.1">120P</text>
<text x="251" y="83.2">SH200</text>
<text x="84.6" y="124.8">C208</text>
<text x="106.7" y="121.3">U1C</text>
<text x="106.7" y="123.1">EFR32BG22C224F512IM40</text>
<text x="161.1" y="122.2">L201</text>
<text x="84.6" y="128.1">100N</text>
<text x="161.1" y="128.1">2U2</text>
<text x="183.3" y="128.1">C215</text>
<text x="183.3" y="131.6">4U7</text>
<text x="30.1" y="140.1">C210</text>
<text x="30.1" y="143.5">10U</text>
<text x="36.9" y="140.1">C209</text>
<text x="36.9" y="143.5">100N</text>
<text x="183.3" y="143.5">C216</text>
<text x="183.3" y="146.9">100N</text>
<text x="60.7" y="153.7">C212</text>
<text x="67.5" y="153.7">C211</text>
<text x="91.4" y="153.7">C214</text>
<text x="98.2" y="153.7">C213</text>
<text x="173.1" y="153.7">C217</text>
<text x="60.7" y="157.1">1U</text>
<text x="67.5" y="157.1">10N</text>
<text x="91.4" y="157.1">1U</text>
<text x="98.2" y="157.1">100N</text>
<text x="173.1" y="157.1">1U</text>
</g>
<g font-size="1.5" fill="#004080">
<text x="99" y="47.5">HFXTAL_I</text>
<text x="120.6" y="47.5">RF2G4_IO</text>
<text x="99" y="56">HFXTAL_O</text>
<text x="99" y="64.5">RFVDD</text>
<text x="99" y="71.3">PAVDD</text>
<text x="122.9" y="66.2">RFVSS</text>
<text x="260.7" y="91.7">GND</text>
<text x="105.8" y="129.2">RESETn</text>
<text x="141.5" y="130.9">VREGSW</text>
<text x="105.8" y="137.7">VREGVDD</text>
<text x="144.1" y="141.1">DVDD</text>
<text x="105.8" y="144.5">AVDD</text>
<text x="140" y="149.6">DECOUPLE</text>
<text x="105.8" y="151.3">IOVDD</text>
<text x="141" y="159.8">VREGVSS</text>
<text x="141.4" y="164.9">VSS_PAD</text>
</g>
<g font-size="1.5" fill="#00f">
<text x="99.9" y="44.6">RF Crystal</text>
<text x="115.2" y="44.6">RF I/O</text>
<text x="99.9" y="61.6">RF Analog Power</text>
<text x="115.2" y="61.6">Ground</text>
<text x="99.9" y="68.4">PA Power</text>
<text x="253" y="68.4">RF SHIELD</text>
<text x="253" y="70.1">COVER</text>
<text x="253" y="87.1">RF SHIELD</text>
<text x="253" y="88.9">FRAME</text>
<text x="106.7" y="126.3">Reset</text>
<text x="128.8" y="126.3">DC/DC Regulator</text>
<text x="106.7" y="134.8">Digital Supply</text>
<text x="128.8" y="136.5">Digital Regulator</text>
<text x="106.7" y="141.6">Analog Supply</text>
<text x="106.7" y="148.4">I/O Supply</text>
<text x="128.8" y="146.7">Digital Logic</text>
<text x="128.8" y="156.9">Ground</text>
</g>
<g font-size="1.5" fill="#f00">
<text x="135.9" y="46.2">50R_C1</text>
<text x="153" y="46.2">50R_CC1</text>
<text x="163.2" y="46.2">50R_R1</text>
<text x="188.7" y="47.3">50R_LYNX_OUT</text>
<text x="190.4" y="61.6">50R_P2</text>
<text x="62.8" y="122.2">EFR32_#RESET</text>
</g>
<g font-size="1.5" fill="#808000">
<text x="249.7" y="48">Overlay</text>
<text x="249.7" y="49.5">pads of</text>
<text x="249.7" y="51.1">R203/R204</text>
</g>
<g font-size="1.2">
<text x="34" y="5.5">5</text>
<text x="89.6" y="5.5">4</text>
<text x="145.2" y="5.5">3</text>
<text x="200.8" y="5.5">2</text>
<text x="256.4" y="5.5">1</text>
<text x="5" y="31.5">D</text>
<text x="284.6" y="31.5">D</text>
<text x="5" y="80.3">C</text>
<text x="284.6" y="80.3">C</text>
<text x="5" y="129.2">B</text>
<text x="284.6" y="129.2">B</text>
<text x="5" y="178.1">A</text>
<text x="284.6" y="178.1">A</text>
<text x="34" y="202.7">5</text>
<text x="89.6" y="202.7">4</text>
<text x="145.2" y="202.7">3</text>
<text x="200.8" y="202.7">2</text>
<text x="256.4" y="202.7">1</text>
</g>
</svg>
